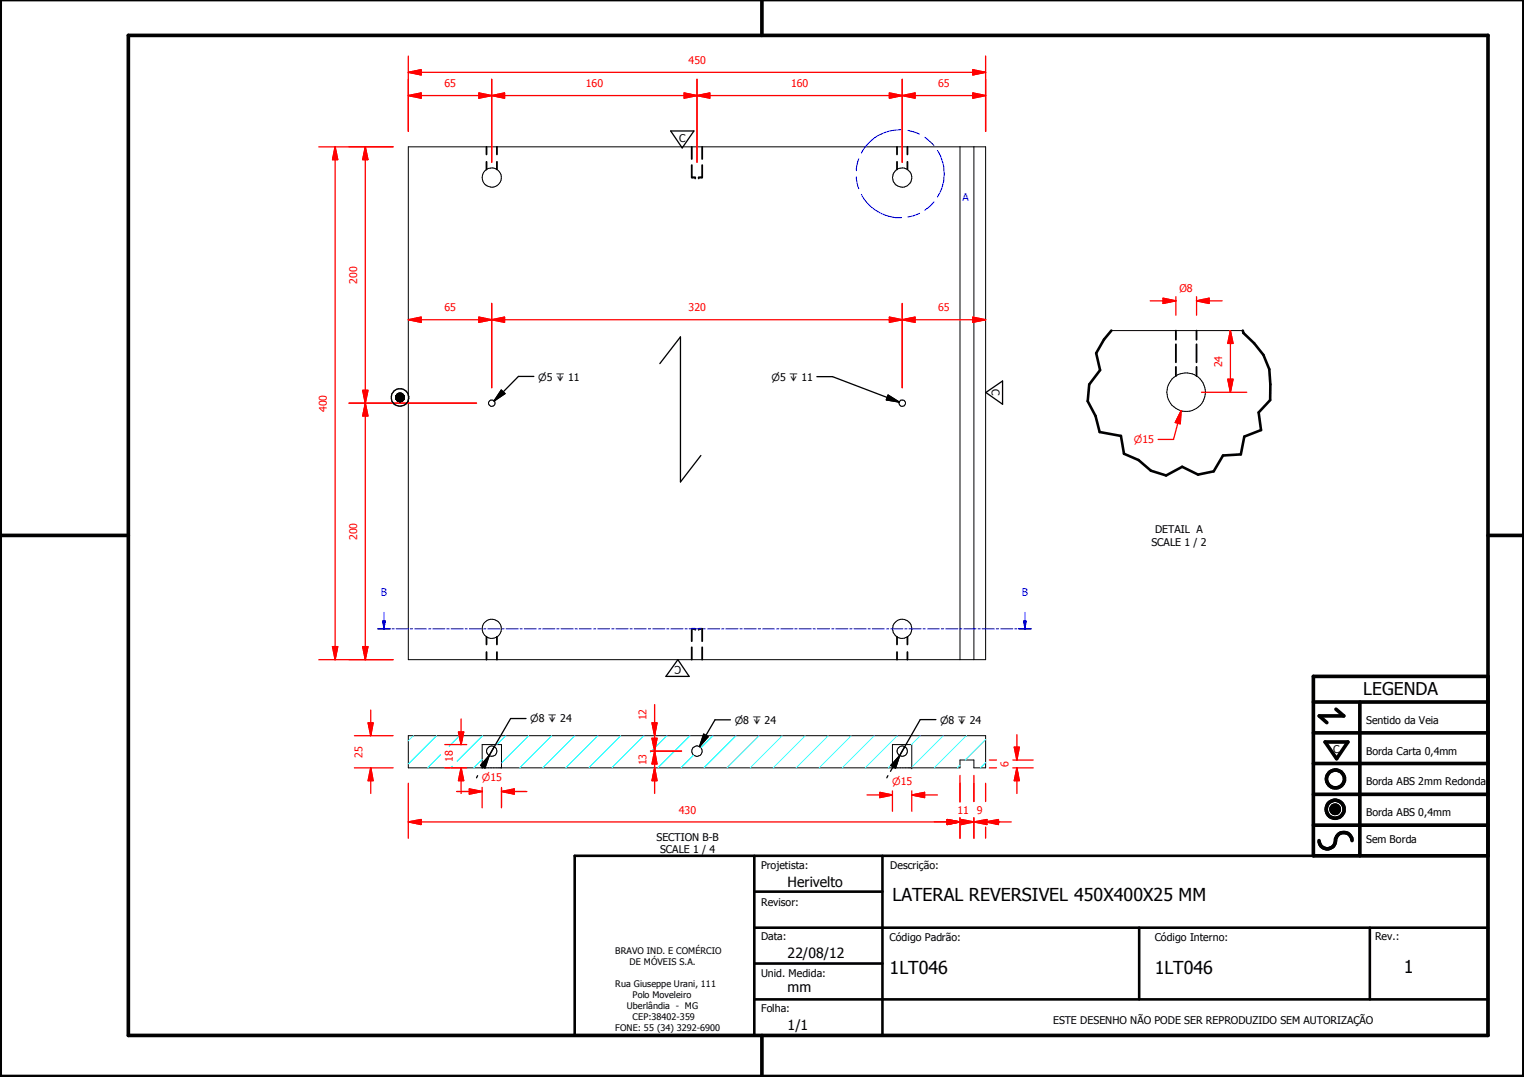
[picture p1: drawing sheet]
<svg xmlns="http://www.w3.org/2000/svg" width="297mm" height="210mm" viewBox="0 0 297 210" stroke-linecap="round" stroke-linejoin="round" font-family="sans-serif">
<g fill="none" stroke="#000" stroke-width=".35">
<path d="M94.8 28.6v1.5M94.8 31.5v1.5M96.9 28.6v1.5M96.9 31.5v1.5M134.8 32.2v2.4h.7M134.8 28.6v2.4M136.9 32.2v2.4h-.7M136.9 28.6v2.4M174.8 28.6v1.5M174.8 31.5v1.5M176.9 28.6v1.5M176.9 31.5v1.5"/>
<path d="M229.2 64.4v1.8M229.2 67.1v3.5M229.2 71.5v1.8M233.2 64.4v1.8M233.2 67.1v3.5M233.2 71.5v1.8M94.8 124.1v1.5M94.8 127.1v1.5M96.9 124.1v1.5M96.9 127.1v1.5M134.8 126.2v2.4M135.5 122.6h-.7v2.4"/>
<path d="M136.2 122.6h.7v2.4M136.9 126.2v2.4M174.8 124.1v1.5M174.8 127.1v1.5M176.9 124.1v1.5M176.9 127.1v1.5"/>
</g>
<g fill="#000">
<circle cx="135.5" cy="34.6" r=".18"/>
<circle cx="136.2" cy="34.6" r=".18"/>
<circle cx="135.5" cy="122.6" r=".18"/>
<circle cx="136.2" cy="122.6" r=".18"/>
</g>
<g fill="none" stroke="#000" stroke-width=".19">
<path d="M79.6 28.6h112.5v100h-112.5zM187.1 28.6v100M189.8 28.6v100M77.1 77.3v.3zM77.1 77.4v.2zM77.2 77.1l.1-.1-.1 .8zM77.2 77.1v.7zM77.2 77.1v.6zM77.2 77.2v.5zM77.3 77v.9zM77.3 77v1zM77.3 76.9v1.1z"/>
<path d="M77.4 76.8h.1l-.1 1.3zM77.4 76.8v1.3zM77.5 76.8v1.3zM77.6 76.7v1.5zM77.7 76.7l.1-.1-.1 1.7zM77.7 76.7v1.6zM77.8 76.6v1.7zM77.8 76.6v1.7h-.1zM77.9 76.6v1.7zM77.9 76.6l-.1 1.7zM78 76.6v1.7zM78.1 76.6l-.1 1.7z"/>
<path d="M78.1 76.6v1.7zM78.2 76.7l-.1 1.6zM78.2 76.7v1.6zM78.3 76.7l-.1 1.6zM78.3 76.7v1.5zM78.4 76.7l-.1 1.5zM78.4 76.7v1.5zM78.4 76.8v1.4zM78.4 76.8v1.3zM78.5 76.8l-.1 1.3zM78.5 76.8v1.3zM78.6 76.9l-.1 1.2z"/>
<path d="M78.6 76.9v1.1zM78.7 77l-.1 1zM78.7 77v1zM78.7 77v.9zM78.7 77.1v.8zM78.7 77.1v.7zM78.8 77.2l-.1 .6zM78.8 77.2v.5zM78.8 77.3v.4zM78.8 77.3v.3zM78.8 77.4v.2zM216.6 64.4h25.6"/>
<path d="M79.6 143.4h112.5v6.2h-2.3v-1.5h-2.7v1.5h-107.5zM94 149.6v-4.5h3.7v4.5M173.9 149.6v-4.5h3.8v4.5M177.7 149.6h.1M259.4 157.6l1.6 .1zM259.4 157.7l1.6 .1zM259.4 157.8l1.6 .1zM259.4 157.9h1.6v.1zM259.4 157.9l1.6 .1h-1.5zM259.4 157.6h1.6zM259.5 158h1.5zM259.5 158l1.4 .1z"/>
<path d="M259.5 157.5l1.5 .1zM259.5 158.1h1.4zM259.5 157.4l1.5 .1zM259.5 158.1l1.4 .1zM259.5 157.3l1.4 .1zM259.6 158.2h1.3zM259.6 158.2h1.2zM259.6 157.2l1.3 .1zM259.6 158.2l1.2 .1zM259.6 157.2h1.3zM259.7 158.3h1.1zM259.7 158.3l1 .1z"/>
<path d="M259.7 157.1l1.1 .1zM259.7 157.1h1.1zM259.8 158.4h.9zM259.8 158.4h.8zM259.8 157.1h1zM259.8 157.1h.9zM259.8 158.4l.8 .1zM259.8 157l.9 .1zM259.8 157h.8zM259.9 158.5h.7zM259.9 158.5h.6zM259.9 157h.7z"/>
<path d="M260 158.5h.5zM260 158.5h.4zM260 157h.6zM260.1 158.5h.3zM260.1 158.5h.2zM260.1 156.9l.4 .1zM260.1 156.9h.3zM260.1 156.9h.2z"/>
<circle cx="95.8" cy="34.6" r="1.86"/>
<circle cx="175.9" cy="34.6" r="1.87"/>
<circle cx="95.9" cy="78.6" r=".64"/>
<circle cx="175.8" cy="78.6" r=".64"/>
<circle cx="231.2" cy="76.4" r="3.7"/>
<circle cx="95.9" cy="122.5" r="1.86"/>
<circle cx="175.9" cy="122.5" r="1.87"/>
<circle cx="95.9" cy="146.4" r=".99"/>
<circle cx="135.9" cy="146.4" r="1.01"/>
<circle cx="175.9" cy="146.4" r="1"/>
</g>
<path d="M216.6 64.4l-1.4 1.8-1.5 2.6 .7 3.3-2.1 2.8-.3 3.3 1.5 2.9 .8 3.1 4.2 .8 .6 3.4 2.8 1.3 2.4 2 3 1 3.1-1.7 3.1 1.5 3.1-.6 1.8-3.1 3.4-.2 .7-3.5 3.3-1.3-.5-3.4 2.3-2.4v-3.1l-.2-2.9-1.2-2.8-1.8-2.3-2-2-.2-.5M112 166.8h178v35h-178zM147 173.8h25M147 166.8v35M172 166.8v35M147 194.8h143M147 180.8h143M147 187.8h25M222 180.8v14M267 180.8v14" fill="none" stroke="#000" stroke-width=".51"/>
<g fill="#000">
<path d="M77.1 77.3v.3zM77.1 77.4v.2zM77.2 77.1l.1-.1-.1 .8zM77.2 77.1v.7zM77.2 77.1v.6zM77.2 77.2v.5zM77.3 77v.9zM77.3 76.9v1.1zM77.3 77v1zM77.4 76.8h.1l-.1 1.3zM77.4 76.8v1.3zM77.5 76.8v1.3z"/>
<path d="M77.6 76.7v1.5zM77.7 76.7l.1-.1-.1 1.7zM77.7 76.7v1.6zM77.8 76.6v1.7zM77.8 76.6v1.7h-.1zM77.9 76.6v1.7zM77.9 76.6l-.1 1.7zM78 76.6v1.7zM78.1 76.6l-.1 1.7zM78.1 76.6v1.7zM78.2 76.7l-.1 1.6zM78.2 76.7v1.6z"/>
<path d="M78.3 76.7l-.1 1.6zM78.3 76.7v1.5zM78.4 76.7l-.1 1.5zM78.4 76.7v1.5zM78.4 76.8v1.4zM78.4 76.8v1.3zM78.5 76.8l-.1 1.3zM78.5 76.8v1.3zM78.6 76.9l-.1 1.2zM78.6 76.9v1.1zM78.7 77l-.1 1zM78.7 77v1z"/>
<path d="M78.7 77v.9zM78.7 77.1v.8zM78.7 77.1v.7zM78.8 77.2l-.1 .6zM78.8 77.2v.5zM78.8 77.3v.4zM78.8 77.3v.3zM78.8 77.4v.2zM259.4 157.6h1.6zM259.5 157.5l1.5 .1zM259.5 157.4l1.5 .1zM259.5 157.3l1.4 .1z"/>
<path d="M259.6 157.2l1.3 .1zM259.6 157.2h1.3zM259.7 157.1l1.1 .1zM259.7 157.1h1.1zM259.8 157.1h1zM259.8 157.1h.9zM259.8 157l.9 .1zM259.8 157h.8zM259.9 157h.7zM260 157h.6zM260.1 156.9l.4 .1zM260.1 156.9h.3z"/>
<path d="M260.1 156.9h.2zM260.1 158.5h.2zM260 158.5h.4zM260.1 158.5h.3zM259.9 158.5h.6zM260 158.5h.5zM259.8 158.4l.8 .1zM259.9 158.5h.7zM259.8 158.4h.8zM259.7 158.3l1 .1zM259.8 158.4h.9zM259.6 158.2l1.2 .1z"/>
<path d="M259.7 158.3h1.1zM259.6 158.2h1.2zM259.5 158.1l1.4 .1zM259.6 158.2h1.3zM259.5 158l1.4 .1zM259.5 158.1h1.4zM259.4 157.9l1.6 .1h-1.5zM259.5 158h1.5zM259.4 157.6l1.6 .1zM259.4 157.7l1.6 .1zM259.4 157.8l1.6 .1zM259.4 157.9h1.6v.1z"/>
</g>
<g fill="none" stroke="#000" stroke-width=".71">
<path d="M148.5 0v6.9M297 -.1v209.9h-297v-209.9M25 6.9h265v194.9h-265zM0 104.4h25M290 104.4h7M256 136.8h34M260.4 138.2l1.5 1.3h-4.8l1.5 1.3M265 136.8v30M290 131.8h-34v35h34M256 154.8h34M256 148.8h34M256 142.8h34"/>
<path d="M258.3 144.6h4.4l-2.2 3.3zM256 160.8h34M257.1 163.8a1.62 1.62 0 0 0 1.8 1.6 1.62 1.62 0 0 0 1.4-1.9 1.63 1.63 0 0 1 1.7-1.2 1.63 1.63 0 0 1 1.5 1.5M148.5 201.8v8"/>
<circle cx="260.2" cy="157.7" r="1.76"/>
<circle cx="260.2" cy="157.7" r=".82"/>
<circle cx="260.3" cy="151.8" r="1.76"/>
</g>
<g fill="none" stroke="#00f" stroke-width=".19">
<path d="M166.9 34.5l.1 1.1 .4 1.2M167.4 30.9l-.4 1.1-.1 1.3M167.9 37.9a8.5 8.5 0 0 0 7.8 4.5M175.7 25.3a8.5 8.5 0 0 0-7.8 4.5M176.9 25.4l2.3 .8M180.3 26.8l1.7 1.6M182 39.4l-1.7 1.6M182.7 29.3a8.3 8.3 0 0 1 0 9.1M179.2 41.6l-1.1 .4-1.2 .3M73.7 122.6h2.3M76.4 122.6h.4M77.2 122.6h2.4"/>
<path d="M80 122.6h.4M80.8 122.6h2.3M83.5 122.6h.5M84.4 122.6h2.3M87.1 122.6h.4M87.9 122.6h2.4M90.7 122.6h.4M91.5 122.6h2.3M94.2 122.6h.5M95.1 122.6h2.3M97.8 122.6h.5M98.6 122.6h2.4"/>
<path d="M101.4 122.6h.4M102.2 122.6h2.4M104.9 122.6h.5M105.7 122.6h2.5M108.5 122.6h.5M109.3 122.6h2.4M112.1 122.6h.5M112.9 122.6h2.4M115.7 122.6h.4M116.5 122.6h2.3M119.2 122.6h.5M120.1 122.6h2.3"/>
<path d="M122.8 122.6h.4M123.6 122.6h2.4M126.4 122.6h.4M127.2 122.6h2.4M130 122.6h.4M130.8 122.6h2.3M133.5 122.6h.4M134.3 122.6h2.4M137.1 122.6h.4M137.9 122.6h2.4M140.6 122.6h.5M141.5 122.6h2.3"/>
<path d="M144.2 122.6h.5M145 122.6h2.4M147.8 122.6h.4M148.6 122.6h2.4M151.3 122.6h.5M152.2 122.6h2.4M154.9 122.6h.5M155.7 122.6h2.4M158.5 122.6h.5M159.3 122.6h2.4M162.1 122.6h.4M162.9 122.6h2.4"/>
<path d="M165.6 122.6h.5M166.5 122.6h2.3M169.2 122.6h.4M170 122.6h2.4M172.8 122.6h.4M173.6 122.6h2.4M176.4 122.6h.4M177.2 122.6h2.3M179.9 122.6h.5M180.8 122.6h2.3M183.5 122.6h.4M184.3 122.6h2.4"/>
<path d="M187 122.6h.5M187.9 122.6h2.3M190.6 122.6h.5M191.4 122.6h2.4M194.2 122.6h.4M195 122.6h2.4M197.8 122.6h.4M198.6 122.6h2.4M199.8 121v1.6"/>
</g>
<path d="M73.7 122.6h2.3M198.6 122.6h2.4" fill="none" stroke="#00f" stroke-width=".3"/>
<path d="M199.5 121h.5l-.2 1.6z" fill="#00f"/>
<path d="M199.8 119.3v1.7M74.8 121v1.6M199.5 121h.5l-.2 1.6z" fill="none" stroke="#00f" stroke-width=".19"/>
<path d="M74.6 121h.5l-.3 1.6z" fill="#00f"/>
<path d="M74.8 119.3v1.7M74.6 121h.5l-.3 1.6z" fill="none" stroke="#00f" stroke-width=".19"/>
<g fill="none" stroke="#0ff" stroke-width=".19">
<path d="M80.6 143.4l-1 1M85.1 143.4l-5.5 5.5M85.9 147.1l-2.5 2.5M88.2 149.3l-.4 .3M89.6 143.4l-2.1 2.1M94 148l-1.7 1.6M94.1 143.4l-5 5M98.6 143.4l-1.8 1.7M103 143.4l-5.3 5.3M107.5 143.4l-6.2 6.2M112.1 143.4l-6.3 6.2M116.5 143.4l-6.2 6.2"/>
<path d="M121 143.4l-6.2 6.2M125.5 143.4l-6.3 6.2M130 143.4l-3.2 3.2M134.5 143.4l-6.3 6.2M135.2 147.2l-2.5 2.4M139 143.4l-2.4 2.4M143.5 143.4l-6.3 6.2M148 143.4l-6.3 6.2M152.4 143.4l-6.2 6.2M156.9 143.4l-6.2 6.2M161.4 143.4l-6.3 6.2M165.9 143.4l-6.2 6.2"/>
<path d="M170.4 143.4l-6.2 6.2M173.9 148.8l-.8 .8M174.9 143.4l-6.2 6.2M179.4 143.4l-1.8 1.7M183.9 143.4l-6.2 6.2M187.1 149.1l-.5 .5M188.4 143.4l-6.3 6.2M192.1 148.6l-1 1M192.1 144.1l-4 4"/>
</g>
<path d="M79.6 18.6h2.5" fill="none" stroke="#f00" stroke-width=".25"/>
<path d="M79.6 18.6l2.5-.5v1z" fill="#f00"/>
<path d="M79.6 18.6l2.5-.5v1zM93.3 18.6h2.5" fill="none" stroke="#f00" stroke-width=".25"/>
<path d="M93.3 18.1l2.5 .5-2.5 .5z" fill="#f00"/>
<path d="M79.6 15.5v10.1M82.1 18.6h11.2M93.3 18.1l2.5 .5-2.5 .5zM95.8 18.6h2.5M95.8 15.5v16.1" fill="none" stroke="#f00" stroke-width=".25"/>
<path d="M95.8 18.6l2.5-.5v1z" fill="#f00"/>
<path d="M95.8 18.6l2.5-.5v1zM133.3 18.6h2.5" fill="none" stroke="#f00" stroke-width=".25"/>
<path d="M133.3 18.1l2.5 .5-2.5 .5z" fill="#f00"/>
<path d="M95.8 15.5v16.1M98.3 18.6h35M133.3 18.1l2.5 .5-2.5 .5zM135.8 18.6h2.5M135.8 15.5v16.1" fill="none" stroke="#f00" stroke-width=".25"/>
<path d="M135.8 18.6l2.5-.5v1z" fill="#f00"/>
<path d="M135.8 18.6l2.5-.5v1zM173.4 18.6h2.4" fill="none" stroke="#f00" stroke-width=".25"/>
<path d="M173.4 18.1l2.4 .5-2.4 .5z" fill="#f00"/>
<path d="M135.8 15.5v16.1M138.3 18.6h35.1M173.4 18.1l2.4 .5-2.4 .5zM175.8 18.6h2.5M175.8 15.5v16.1" fill="none" stroke="#f00" stroke-width=".25"/>
<path d="M175.8 18.6l2.5-.5v1z" fill="#f00"/>
<path d="M175.8 18.6l2.5-.5v1zM189.6 18.6h2.5" fill="none" stroke="#f00" stroke-width=".25"/>
<path d="M189.6 18.1l2.5 .5-2.5 .5z" fill="#f00"/>
<path d="M79.6 14.1h2.5M175.8 15.5v16.1M178.3 18.6h11.3M189.6 18.1l2.5 .5-2.5 .5zM192.1 15.5v10.1" fill="none" stroke="#f00" stroke-width=".25"/>
<path d="M79.6 14.1l2.5-.5v1z" fill="#f00"/>
<path d="M79.6 14.1l2.5-.5v1zM189.6 14.1h2.5" fill="none" stroke="#f00" stroke-width=".25"/>
<path d="M189.6 13.6l2.5 .5-2.5 .5z" fill="#f00"/>
<path d="M79.6 10.9v14.7M82.1 14.1h107.5M189.6 13.6l2.5 .5-2.5 .5zM192.1 10.9v14.7M71.2 126v2.6" fill="none" stroke="#f00" stroke-width=".25"/>
<path d="M70.7 126h1l-.5 2.6z" fill="#f00"/>
<path d="M71.2 78.6v2.5M70.7 126h1l-.5 2.6z" fill="none" stroke="#f00" stroke-width=".25"/>
<path d="M71.2 78.6l.5 2.5h-1z" fill="#f00"/>
<path d="M68 78.6h24.9M71.2 78.6l.5 2.5h-1zM71.2 76.1v2.5M71.2 81.1v44.9M68 128.6h8.6" fill="none" stroke="#f00" stroke-width=".25"/>
<path d="M70.7 76.1h1l-.5 2.5z" fill="#f00"/>
<path d="M71.2 28.6v2.5M70.7 76.1h1l-.5 2.5z" fill="none" stroke="#f00" stroke-width=".25"/>
<path d="M71.2 28.6l.5 2.5h-1z" fill="#f00"/>
<path d="M68 28.6h8.6M71.2 28.6l.5 2.5h-1zM71.2 31.1v45M68 78.6h24.9M65.3 126v2.6" fill="none" stroke="#f00" stroke-width=".25"/>
<path d="M64.8 126h1l-.5 2.6z" fill="#f00"/>
<path d="M65.3 28.6v2.5M64.8 126h1l-.5 2.6z" fill="none" stroke="#f00" stroke-width=".25"/>
<path d="M65.3 28.6l.5 2.5h-1z" fill="#f00"/>
<path d="M62.1 28.6h14.5M65.3 28.6l.5 2.5h-1zM65.3 31.1v94.9M239.8 64.4v2.5M62.1 128.6h14.5" fill="none" stroke="#f00" stroke-width=".25"/>
<g fill="none" stroke="#000" stroke-width=".25">
<path d="M130.7 25.5h4.6l-2.3 3.3zM97.7 76l.7 .7-2.1 1.4zM104.1 73.4h-3.1l-4.7 4.7M128.6 70.9l4-5.2v28.2l4-5.1M159.2 73.4h3.1l13 5M173.1 77l2.2 1.4-2.5-.5zM192.1 76.5l3.3-2.2v4.5zM132.1 128.6l2.2 3.2h-4.5z"/>
<circle cx="78" cy="77.4" r=".85"/>
<circle cx="78" cy="77.4" r="1.71"/>
</g>
<path d="M97.7 76l.7 .7-2.1 1.4zM173.1 77l2.2 1.4-2.5-.5z" fill="#000"/>
<path d="M239.8 64.4l.5 2.5h-1z" fill="#f00"/>
<path d="M239.8 64.4l.5 2.5h-1zM239.8 73.9v2.6" fill="none" stroke="#f00" stroke-width=".25"/>
<path d="M239.3 73.9h1l-.5 2.6z" fill="#f00"/>
<path d="M234.2 76.5h8.8M239.3 73.9h1l-.5 2.6zM239.8 66.9v7M230.2 80.1l-.6 2.4" fill="none" stroke="#f00" stroke-width=".25"/>
<path d="M230.2 80.1l-.2 2.5-.9-.3z" fill="#f00"/>
<path d="M226.7 58.6h2.5M229.6 82.5l-.9 3.1h-3M230.2 80.1l-.2 2.5-.9-.3z" fill="none" stroke="#f00" stroke-width=".25"/>
<path d="M226.7 58.1l2.5 .5-2.5 .5z" fill="#f00"/>
<path d="M226.7 58.1l2.5 .5-2.5 .5zM233.2 58.6h2.5" fill="none" stroke="#f00" stroke-width=".25"/>
<path d="M233.2 58.6l2.5-.5v1z" fill="#f00"/>
<path d="M224.2 58.6h2.5M229.2 57.8v3.6M233.2 58.6l2.5-.5v1zM233.2 57.8v3.6M235.7 58.6h2.5M127.6 149.6v2.5" fill="none" stroke="#f00" stroke-width=".25"/>
<path d="M127.6 149.6l.5 2.5h-1z" fill="#f00"/>
<path d="M127.6 149.6l.5 2.5h-1zM127.6 143.9v2.5" fill="none" stroke="#f00" stroke-width=".25"/>
<path d="M127.1 143.9h1l-.5 2.5z" fill="#f00"/>
<path d="M89.9 149.6v2.5M126.8 146.4h6M127.1 143.9h1l-.5 2.5zM127.6 141.4v2.5M127.6 152.1v2.5" fill="none" stroke="#f00" stroke-width=".25"/>
<path d="M89.9 149.6l.5 2.5h-1z" fill="#f00"/>
<path d="M89.9 149.6l.5 2.5h-1zM89.9 142.7v2.4" fill="none" stroke="#f00" stroke-width=".25"/>
<path d="M89.4 142.7h1l-.5 2.4z" fill="#f00"/>
<path d="M72.3 140.9v2.5M86.7 149.6h4.3M86.7 145.1h4.3M89.4 142.7h1l-.5 2.4zM89.9 140.1v2.6M89.9 152.1v2.5" fill="none" stroke="#f00" stroke-width=".25"/>
<path d="M71.8 140.9h.9l-.4 2.5z" fill="#f00"/>
<path d="M71.8 140.9h.9l-.4 2.5zM72.3 149.6v2.5" fill="none" stroke="#f00" stroke-width=".25"/>
<path d="M72.3 149.6l.4 2.5h-.9z" fill="#f00"/>
<path d="M72.3 138.4v2.5M69.1 143.4h7.5M69.1 149.6h7.5M72.3 149.6l.4 2.5h-.9zM72.3 152.1v2.5M91.5 154.3h2.5" fill="none" stroke="#f00" stroke-width=".25"/>
<path d="M91.5 153.8l2.5 .5-2.5 .5z" fill="#f00"/>
<path d="M91.5 153.8l2.5 .5-2.5 .5zM97.7 154.3h2.5" fill="none" stroke="#f00" stroke-width=".25"/>
<path d="M97.7 154.3l2.5-.5v1z" fill="#f00"/>
<path d="M89 154.3h2.5M94 153.5v3.9M97.7 154.3l2.5-.5v1zM97.7 153.5v3.9M100.2 154.3h2.5M171.5 154.9h2.4" fill="none" stroke="#f00" stroke-width=".25"/>
<path d="M171.5 154.4l2.4 .5-2.4 .5z" fill="#f00"/>
<path d="M171.5 154.4l2.4 .5-2.4 .5zM177.7 154.9h2.5" fill="none" stroke="#f00" stroke-width=".25"/>
<path d="M177.7 154.9l2.5-.5v1z" fill="#f00"/>
<path d="M169 154.9h2.5M173.9 154.1v4M177.7 154.9l2.5-.5v1zM177.7 154.1v4M180.2 154.9h2.5M187.4 160.2h2.4" fill="none" stroke="#f00" stroke-width=".25"/>
<path d="M187.4 159.7l2.4 .5-2.4 .5z" fill="#f00"/>
<path d="M187.4 159.7l2.4 .5-2.4 .5zM192.1 160.2h2.5" fill="none" stroke="#f00" stroke-width=".25"/>
<path d="M192.1 160.2l2.5-.5v1z" fill="#f00"/>
<path d="M189.8 152.7v3.5M189.8 159.4v4M192.1 152.7v3.5M184.6 160.2h2.8M192.1 160.2l2.5-.5v1zM192.1 161.2v2.2M194.6 160.2h2.5" fill="none" stroke="#f00" stroke-width=".25"/>
<path d="M184.6 159.7l2.5 .5-2.5 .5z" fill="#f00"/>
<path d="M184.6 159.7l2.5 .5-2.5 .5zM189.8 160.2h2.6" fill="none" stroke="#f00" stroke-width=".25"/>
<path d="M189.8 160.2l2.6-.5v1z" fill="#f00"/>
<path d="M187.1 151.1v5.2M187.1 159.4v4M189.8 151.1v5.1M189.8 159.4v4M182.1 160.2h5M189.8 160.2l2.6-.5v1zM192.4 160.2h2.5" fill="none" stroke="#f00" stroke-width=".25"/>
<path d="M184.6 159.7l2.5 .5-2.5 .5z" fill="#f00"/>
<path d="M184.6 159.7l2.5 .5-2.5 .5zM79.6 160.2h2.5" fill="none" stroke="#f00" stroke-width=".25"/>
<path d="M79.6 160.2l2.5-.5v1z" fill="#f00"/>
<path d="M79.6 152.7v10.7M187.1 152.7v3.6M187.1 159.4v4M198.2 145.6v2.5M79.6 160.2l2.5-.5v1zM82.1 160.2h102.5" fill="none" stroke="#f00" stroke-width=".25"/>
<path d="M93.1 151.2l-.2 .4M95.3 147.3l-.8 2.4-.8-.5zM95.3 147.3l-.8 2.3-.8-.4zM96.3 145.5l-2.4 4.1M102.5 140h-3l-4.2 7.3M137.2 143.1l.8 .5-1.6 1.9zM142.4 140.3h-3l-3 5.2M173.1 151.2l-.3 .4M175.3 147.3l-.8 2.4-.9-.5zM175.3 147.3l-1.7 3M176.4 145.5l-1.1 1.8M182.4 140.3h-3l-4.1 7" fill="none" stroke="#000" stroke-width=".25"/>
<path d="M95.3 147.3l-.8 2.4-.8-.5zM137.2 143.1l.8 .5-1.6 1.9zM175.3 147.3l-.8 2.4-.9-.5z" fill="#000"/>
<path d="M197.7 145.6h1l-.5 2.5z" fill="#f00"/>
<path d="M197.7 145.6h1l-.5 2.5zM198.2 149.6v2.5" fill="none" stroke="#f00" stroke-width=".25"/>
<path d="M198.2 149.6l.5 2.5h-1z" fill="#f00"/>
<path d="M127.6 146.4v2.5M192.8 149.6h1.4M192.8 148.1h1.4M197.4 149.6h4M197.4 148.1h4M198.2 149.6l.5 2.5h-1zM198.2 143.2v2.4M198.2 152.1v2.5" fill="none" stroke="#f00" stroke-width=".25"/>
<path d="M127.6 146.4l.5 2.5h-1z" fill="#f00"/>
<path d="M127.6 146.4l.5 2.5h-1zM127.6 140.9v2.5" fill="none" stroke="#f00" stroke-width=".25"/>
<path d="M127.1 140.9h1l-.5 2.5z" fill="#f00"/>
<path d="M79.6 62.3h2.5M127.6 137.3v3.6M126.8 146.4h6M127.1 140.9h1l-.5 2.5zM127.6 148.9v2.5" fill="none" stroke="#f00" stroke-width=".25"/>
<path d="M79.6 62.3l2.5-.5v1z" fill="#f00"/>
<path d="M79.6 62.3l2.5-.5v1zM93.3 62.3h2.5" fill="none" stroke="#f00" stroke-width=".25"/>
<path d="M93.3 61.8l2.5 .5-2.5 .5z" fill="#f00"/>
<path d="M95.8 59.1v16.5M82.1 62.3h11.2M93.3 61.8l2.5 .5-2.5 .5zM95.8 62.3h2.5" fill="none" stroke="#f00" stroke-width=".25"/>
<path d="M95.8 62.3l2.5-.5v1z" fill="#f00"/>
<path d="M95.8 62.3l2.5-.5v1zM173.4 62.3h2.4" fill="none" stroke="#f00" stroke-width=".25"/>
<path d="M173.4 61.8l2.4 .5-2.4 .5z" fill="#f00"/>
<path d="M95.8 59.1v16.5M175.8 59.1v16.5M98.3 62.3h75.1M173.4 61.8l2.4 .5-2.4 .5zM175.8 62.3h2.5" fill="none" stroke="#f00" stroke-width=".25"/>
<path d="M175.8 62.3l2.5-.5v1z" fill="#f00"/>
<path d="M175.8 62.3l2.5-.5v1zM189.6 62.3h2.5" fill="none" stroke="#f00" stroke-width=".25"/>
<path d="M189.6 61.8l2.5 .5-2.5 .5z" fill="#f00"/>
<path d="M175.8 59.1v16.5M178.3 62.3h11.3M189.6 61.8l2.5 .5-2.5 .5z" fill="none" stroke="#f00" stroke-width=".25"/>
<g font-size="3.5">
<text x="173.9" y="175.7">LATERAL REVERSIVEL 450X400X25 MM</text>
<text x="173.4" y="189.7">1LT046</text>
<text x="225.1" y="189.7">1LT046</text>
<text x="273.6" y="189.7">1</text>
</g>
<text font-size="3.4" x="265.7" y="135.4">LEGENDA</text>
<g font-size="2.7">
<text x="153.5" y="172.8">Herivelto</text>
<text x="153.5" y="186.6">22/08/12</text>
<text x="153.5" y="193.4">mm</text>
<text x="153.5" y="200.8">1/1</text>
</g>
<g font-size="2.1" fill="#f00">
<text x="86.6" y="17">65</text>
<text x="114.2" y="17">160</text>
<text x="134.2" y="12.5">450</text>
<text x="154.2" y="17">160</text>
<text x="182.9" y="17">65</text>
<text x="69.6" y="55.3" transform="rotate(-90 69.6 55.3)">200</text>
<text x="229.9" y="56.9">Ø8</text>
<text x="86.6" y="60.7">65</text>
<text x="134.2" y="60.7">320</text>
<text x="182.9" y="60.7">65</text>
<text x="238.2" y="71.6" transform="rotate(-90 238.2 71.6)">24</text>
<text x="63.7" y="80.3" transform="rotate(-90 63.7 80.3)">400</text>
<text x="69.6" y="105.3" transform="rotate(-90 69.6 105.3)">200</text>
<text x="126" y="140.4" transform="rotate(-90 126 140.4)">12</text>
<text x="70.7" y="147.7" transform="rotate(-90 70.7 147.7)">25</text>
<text x="88.3" y="148.5" transform="rotate(-90 88.3 148.5)">18</text>
<text x="126" y="149.1" transform="rotate(-90 126 149.1)">13</text>
<text x="196.6" y="149.5" transform="rotate(-90 196.6 149.5)">6</text>
<text x="132.3" y="158.6">430</text>
<text x="186.6" y="158.6">11</text>
<text x="190.4" y="158.6">9</text>
</g>
<g font-size="2.1">
<text x="132.4" y="27.7">C</text>
<text x="193.3" y="75.9" transform="rotate(90 193.3 75.9)">C</text>
<text x="224.4" y="106.4">SCALE 1 / 2</text>
<text x="225.1" y="103.9">DETAIL A</text>
<text x="132.8" y="129.7" transform="rotate(180 132.8 129.7)">C</text>
<text x="266.3" y="141.1">Sentido da Veia</text>
<text x="259.8" y="146.7">C</text>
<text x="266.3" y="147.2">Borda Carta 0,4mm</text>
<text x="266.3" y="153.1">Borda ABS 2mm Redonda</text>
<text x="266.3" y="159">Borda ABS 0,4mm</text>
<text x="128" y="163.8">SECTION B-B</text>
<text x="128.6" y="166.3">SCALE 1 / 4</text>
<text x="266.3" y="164.4">Sem Borda</text>
<text x="148.4" y="169.3">Projetista:</text>
<text x="173.5" y="169.5">Descrição:</text>
<text x="148.4" y="176.6">Revisor:</text>
<text x="148.4" y="183.2">Data:</text>
<text x="173.4" y="183.3">Código Padrão:</text>
<text x="225.1" y="183.3">Código Interno:</text>
<text x="268" y="183.2">Rev.:</text>
<text x="148.4" y="190.5">Unid. Medida:</text>
<text x="148.4" y="197.2">Folha:</text>
<text x="205.3" y="199.5">ESTE DESENHO NÃO PODE SER REPRODUZIDO SEM AUTORIZAÇÃO</text>
</g>
<g font-size="2.1" fill="#00f">
<text x="187.6" y="39.2">A</text>
<text x="74.2" y="116.1">B</text>
<text x="199.2" y="116.1">B</text>
</g>
<g font-size="1.9">
<text x="104.9" y="74.2">⌀5 ↧ 11</text>
<text x="150.4" y="74.2">⌀5 ↧ 11</text>
<text x="103.3" y="140.8">⌀8 ↧ 24</text>
<text x="143.2" y="141.1">⌀8 ↧ 24</text>
<text x="183.2" y="141">⌀8 ↧ 24</text>
</g>
<g font-size="1.9" fill="#f00">
<text x="221" y="86.4">⌀15</text>
<text x="93.9" y="152.3">⌀15</text>
<text x="173.9" y="153">⌀15</text>
</g>
<g font-size="1.8">
<text x="119.9" y="186">BRAVO IND. E COMÉRCIO</text>
<text x="122.7" y="188.1">DE MÓVEIS S.A.</text>
<text x="119.9" y="192.4">Rua Giuseppe Urani, 111</text>
<text x="122.2" y="196.7">Uberlândia - MG</text>
<text x="123.3" y="194.6">Polo Moveleiro</text>
<text x="119.9" y="201">FONE: 55 (34) 3292-6900</text>
<text x="123.3" y="198.8">CEP:38402-359</text>
</g>
</svg>
